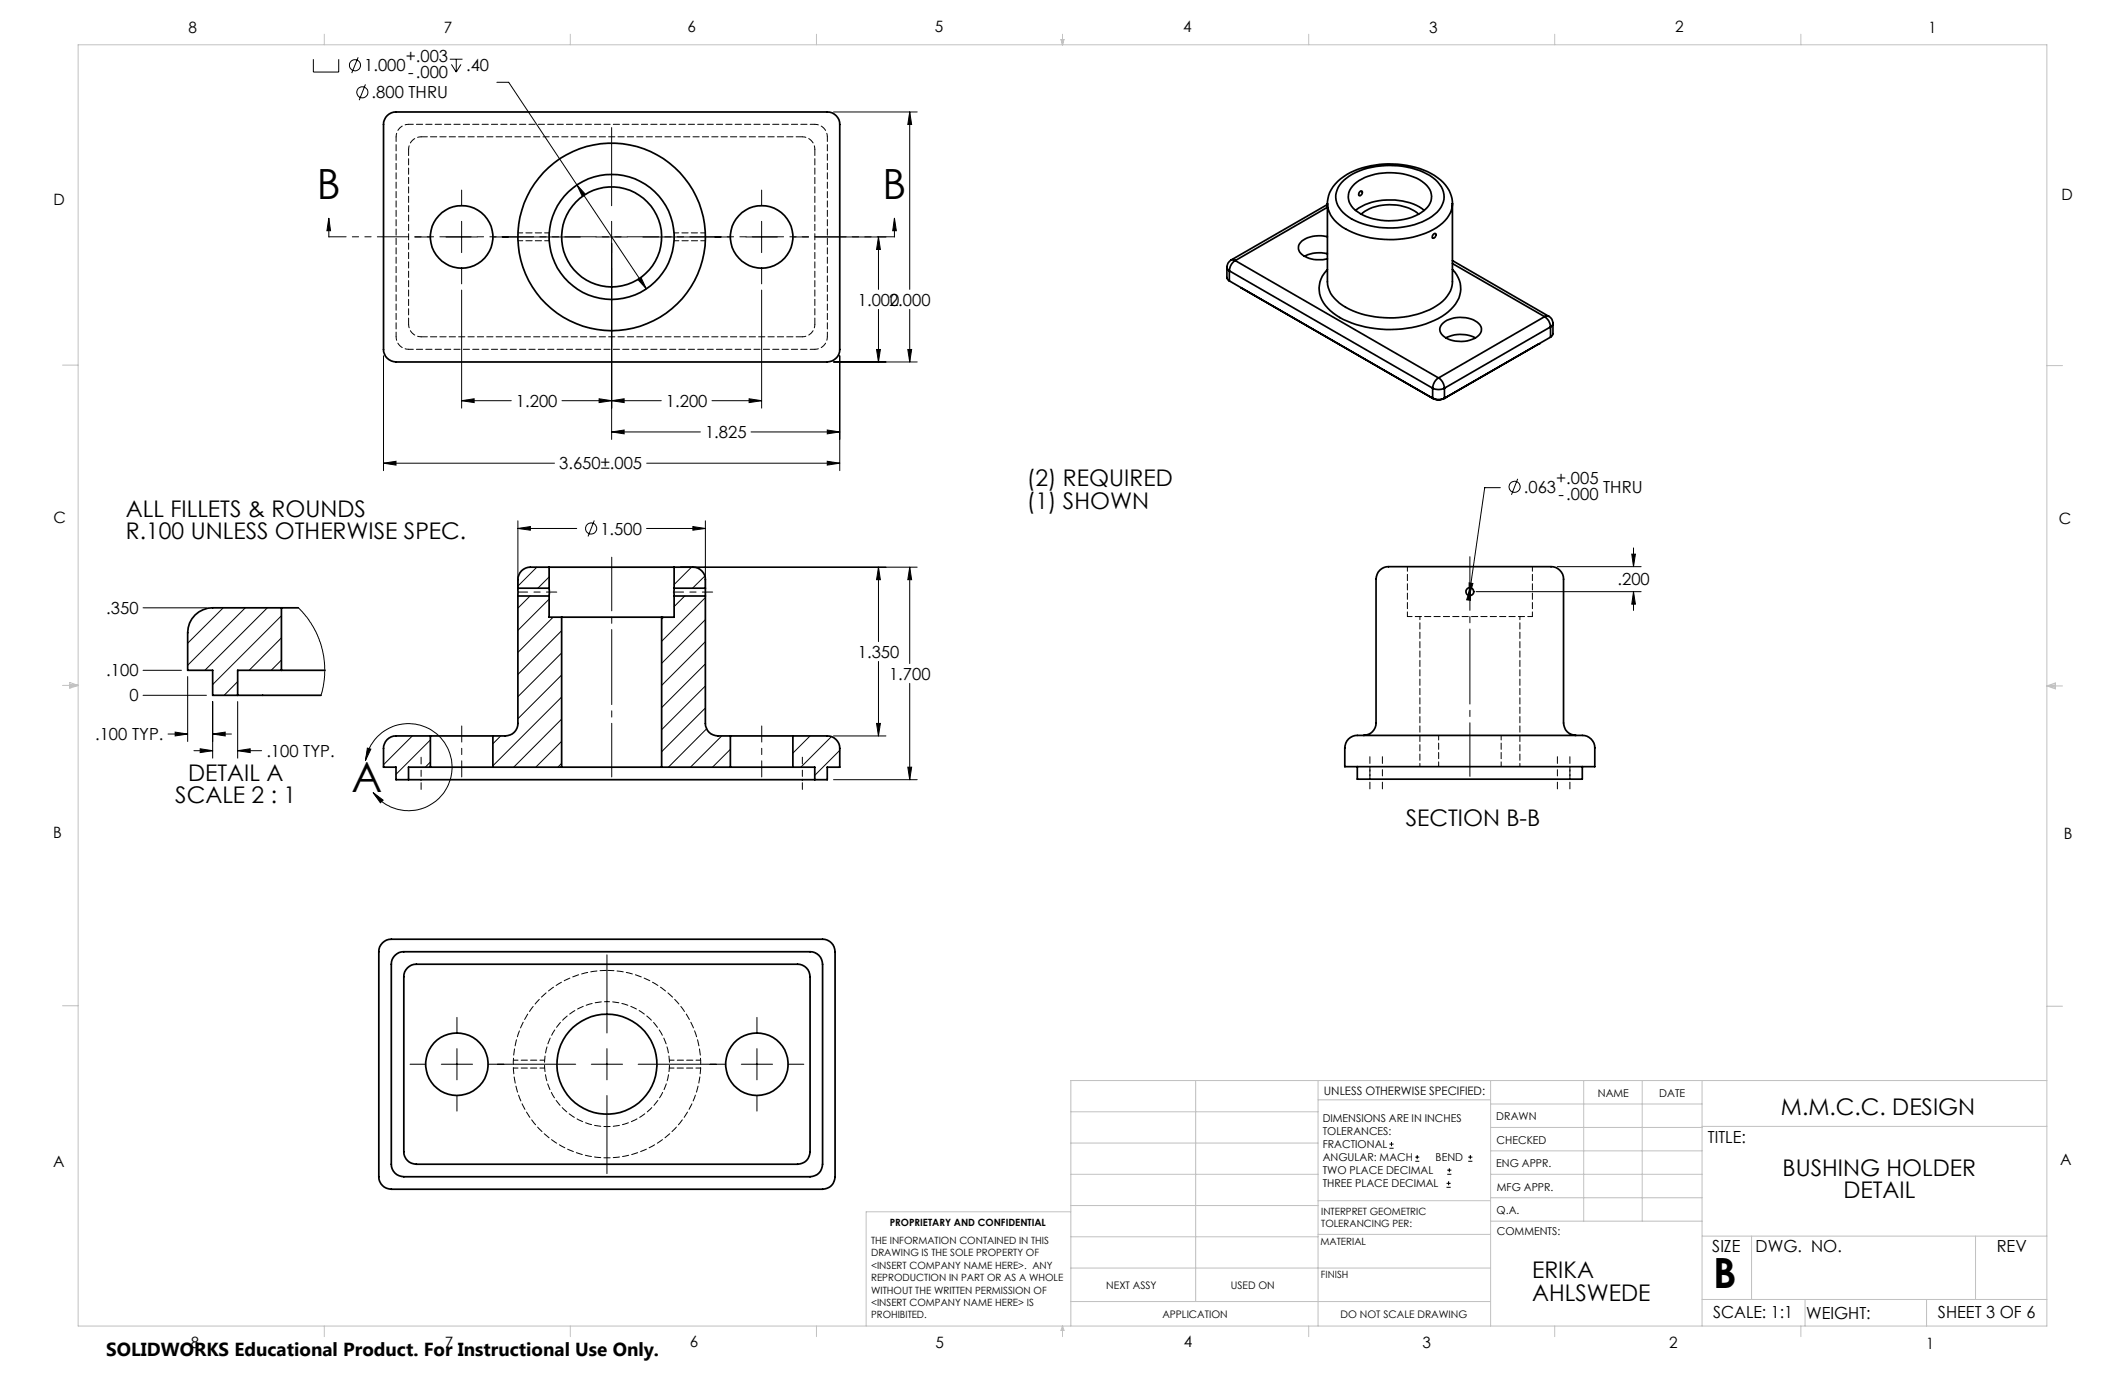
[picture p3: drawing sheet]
<svg xmlns="http://www.w3.org/2000/svg" width="432mm" height="279mm" viewBox="0 0 432 279" stroke-linecap="round" stroke-linejoin="round" font-family="sans-serif">
<g fill="none" stroke="#000" stroke-width=".2">
<path d="M63.7 12v2.6h5.1v-2.6M72.8 11.6l-1.3 3.3M74.3 17.1l-1.3 3.3M91.4 12h2.6M91.7 13.1l1 1.5M92.7 12v2.6M93.7 13.1l-1 1.5M101 16.7h2.4l13.8 20.9M93.8 38.6v3.2M117.2 37.6l1.8 1.9-.7 .4zM117.2 37.6l14.1 21.1M124.3 25.9v15.9"/>
<path d="M154.8 38.6v3.2M169.4 22.8h17M184.9 22.8l.3 2.5h-.7zM184.9 22.8v36M66.8 44.3l.4 2.6h-.8zM66.8 44.3v3.9M84.3 48.2h3.2M90.6 48.2h6.4M93.8 45v6.3M93.8 54.5v3.2M93.8 58.9v24M100.2 48.2h17.7"/>
<path d="M121.1 48.2h6.4M124.3 45v44.3M129.6 56.8l.6-.4 1.1 2.3zM130.6 48.2h17.8M151.6 48.2h6.3M154.8 45v6.3M154.8 54.5v3.2M154.8 58.9v24M161.1 48.2h3.2M165.6 48.2h14.4M178.5 48.2l.4 2.5h-.8zM178.5 48.2v10.6"/>
<path d="M181.8 44.3l.3 2.6h-.7zM181.8 44.3v3.9M77.9 72.3v23.3M169.4 73.6h17M170.6 72.3v23.3M178.1 71h.8l-.4 2.6zM178.5 62.9v10.7M184.5 71h.7l-.3 2.6zM184.9 62.9v10.7M77.9 94.1l2.6-.4v.8zM77.9 94.1h34.8M93.8 81.4l2.5-.4v.8z"/>
<path d="M93.8 81.4h10.1M114.2 81.4h20.2M121.7 81l2.6 .4-2.6 .4zM124.3 81.4l2.5-.4v.8zM124.3 87.8l2.5-.4v.8zM124.3 87.8h18M131.4 94.1h39.2M144.7 81.4h10.1M152.2 81l2.6 .4-2.6 .4zM152.6 87.8h18M168.1 93.7l2.5 .4-2.5 .4zM168.1 87.4l2.5 .4-2.5 .4z"/>
<path d="M304.9 99.1h-3.2l-2.9 20.3M308.4 97.3l-1.3 3.2M105.2 107.4l2.6-.4v.7zM105.2 105.8v14M105.2 107.4h12M109.1 115.3l-3.9 3.8M111.6 117.2l-2.3 2.3M120.8 105.8l-1.3 3.2M131.4 107.4h11.9M138.3 115.3h48.1M140.5 115.3l-3.5 3.5M140.8 107l2.5 .4-2.5 .3z"/>
<path d="M143.2 117.1l-2.5 2.4M143.3 105.8v14M178.5 115.3l.4 2.5h-.8zM178.5 115.3v15.1M184.9 115.3l.3 2.5h-.7zM184.9 115.3v19.5M298.5 118.4l.8 .2-.7 2.4zM298.8 119.4v2.6l-.8-.1zM298.8 119.4l-.2 1.6M316.4 115.1h17.1M331.6 112.6h.7l-.4 2.5zM331.9 111.3v3.8"/>
<path d="M29.1 136.2h7.8M29.1 123.5h12.8M38.1 137.5v13.2M45.4 123.5l-7.3 7.2M48.3 138.5l-2.8 2.8M49.8 123.5l-11.7 11.7M54.3 123.5l-12.7 12.7M57.2 125.1l-14 14M57.2 129.6l-6.6 6.6M57.2 134.1l-2.1 2.1M60.6 123.5l1.7 1.8 1.4 2.1 .8 1.6 .9 2.5 .4 2.2 .2 2.8-.3 2.8-.5 2M107.7 121.1l-2.5 2.5"/>
<path d="M111.6 121.7l-6.4 6.4M112.4 125.4l-7.2 7.2M114.1 128.2l-8.9 8.9M114.1 132.7l-8.9 8.9M114.1 137.2l-8.9 8.9M134.9 125.4l-.5 .4M139.1 121.1l-2.1 2.2M143.3 121.4l-8.9 8.9M143.3 125.9l-8.9 8.9M143.3 130.4l-8.9 8.9M143.3 134.9l-8.9 8.9M143.3 139.4l-8.9 8.9"/>
<path d="M178.5 134.4v15.1M184.9 138.9v19.5M299.9 120.2h33.6M331.9 120.2l.4 2.6h-.7zM331.9 120.2v3.8M29.1 141.3h12.8M34.1 149.2h4M35.6 148.8l2.5 .4-2.5 .3zM39.4 152.5h3.8M40.7 152.2l2.5 .3-2.5 .4zM43.2 149.2l2.6-.4v.7zM43.2 142.6v11.5"/>
<path d="M43.2 149.2h3.8M48.3 152.5l2.5-.3v.7zM48.3 142.6v11.5M48.3 152.5h4.9M74.3 154.6a8.8 8.8 0 0 1 12.3-6.8 8.8 8.8 0 0 1 3.3 13.7 8.8 8.8 0 0 1-14.1-.5M74.6 152l.8 .2-1.1 2.4zM83.8 149.5l-5.9 5.9M87.5 150.4l-7 6.9M87.5 154.8l-1.1 1.1M101.7 149.5l-1.5 1.6M114.1 141.6l-13.9 14M114.1 150.6l-5.2 5.3"/>
<path d="M114.1 155.1l-.8 .8M114.1 146.1l-9.7 9.8M143.3 143.9l-8.9 8.9M143.6 148.1l-7.8 7.8M146.6 149.5l-6.3 6.4M148.4 152.3l-3.6 3.6M164.6 149.5l-3.5 3.5M168.9 149.7l-6.2 6.2M169.4 158.4h17M169.4 149.5h10.6M170.6 152.5l-5 5.1M178.1 147h.8l-.4 2.5z"/>
<path d="M184.5 155.9h.7l-.3 2.5zM75.8 161l2.1 1.6-.6 .5zM123.3 194v15.9M83.3 216.3h3.2M89.7 216.3h6.3M92.9 206.7v3.2M92.9 213.1v6.3M99.2 216.3h17.8M120.2 216.3h6.3M123.3 213.1v6.3M129.7 216.3h17.8M150.6 216.3h6.4"/>
<path d="M153.8 206.7v3.2M153.8 213.1v6.3M160.2 216.3h3.1M92.9 222.6v3.2M123.3 222.6v15.9M153.8 222.6v3.2M282.3 233.3h.9M282.3 232.5h.9M282.8 232.1v.8M287.6 236h.8M287.6 235.1h.8M288 234.7v.8"/>
<path d="M294.1 238.6h.8M294.1 237.8h.8M294.5 237.4v.8M298.3 236h.9M298.3 235.1h.9M298.8 234.7v.8M293.9 241.3h.9M293.9 240.5h.9M294.4 240v.8"/>
<circle cx="72.1" cy="13.3" r="1.14"/>
<circle cx="73.6" cy="18.8" r="1.13"/>
<circle cx="307.8" cy="98.9" r="1.13"/>
<circle cx="120.1" cy="107.4" r="1.13"/>
</g>
<path d="M181.8 48.1h-115" fill="none" stroke="#000" stroke-width=".2" stroke-dasharray="6.3 1.3 1.3 1.3 1.3 1.3" stroke-dashoffset="2.8"/>
<path d="M124.3 113.2v44.7M298.7 113.1v44.7" fill="none" stroke="#000" stroke-width=".2" stroke-dasharray="15.2 1.3 1.3 1.3" stroke-dashoffset="4.4"/>
<path d="M85.6 153.9v6.5M163 153.9v6.5M278.4 153.8v6.5M280.9 153.8v6.5M316.5 153.8v6.5M319 153.8v6.5" fill="none" stroke="#000" stroke-width=".2" stroke-dasharray="15.2 1.3 1.3 1.3" stroke-dashoffset="13.9"/>
<path d="M105.1 120.3h8M136.8 120.3h8" fill="none" stroke="#000" stroke-width=".2" stroke-dasharray="15.2 1.3 1.3 1.3" stroke-dashoffset="13.1"/>
<path d="M93.8 157.9v-10.4M154.8 157.9v-10.4" fill="none" stroke="#000" stroke-width=".2" stroke-dasharray="15.2 1.3 1.3 1.3" stroke-dashoffset="12"/>
<g fill="none" stroke="#c0c0c0" stroke-width=".2">
<path d="M15.9 9.1h400v260.4h-400zM65.9 6.9v2.2M115.9 6.9v2.2M165.9 6.9v2.2M215.6 8h.6l-.3 1.1zM215.7 8l.2 1.1M215.9 6.9v2.2M216 8l-.1 1.1M265.9 6.9v2.2M315.9 6.9v2.2M365.9 6.9v2.2M12.7 74.2h3.2"/>
<path d="M415.9 74.3h3.2M12.7 139.3h3.2M14.2 139.1l1.7 .2M14.2 138.7l1.7 .6-1.7 .5zM15.9 139.3l-1.7 .3M415.9 139.4h3.2M415.9 139.4l1.8-.6v1.2zM415.9 139.4l1.8 .3M417.7 139.2l-1.8 .2M12.7 204.4h3.2M243 219.6v44.9M267.8 219.6v49.9"/>
<path d="M302.9 219.6v49.9M321.8 219.6v28.5M333.7 219.6v28.5M345.9 219.6v49.9M415.9 204.5h3.2M415.9 219.6h-198.3v49.9M217.6 238.6h50.2M217.6 232.3h50.2M217.6 225.9h50.2M267.8 223.5h35.1M302.9 233.9h43M302.9 229.1h43"/>
<path d="M302.9 224.3h43M302.9 238.6h43M345.9 228.9h70M217.6 257.7h85.3M217.6 251.3h50.2M217.6 245h50.2M217.6 246.2h-41.6v23.3M267.8 250.8h35.1M267.8 244h35.1M302.9 248.1h43M302.9 243.4h43M345.9 251.2h70"/>
<path d="M355.9 251.2v12.9M401.4 251.2v12.9M65.9 269.5v2.1M115.9 269.5v2.1M165.9 269.5v2.1M215.9 269.5v2.1M215.9 269.5l.3 .8h-.6zM217.6 264.5h85.3M265.9 269.5v2.1M315.9 269.5v2.1M345.9 264.1h70M365.9 269.5v2.1"/>
<path d="M366.8 264.1v5.4M391.5 264.1v5.4"/>
</g>
<g fill="#000">
<path d="M181.8 44.3l.3 2.6h-.7zM66.8 44.3l.4 2.6h-.8z"/>
<path d="M77.9 94.1l2.6-.4v.8zM168.1 93.7l2.5 .4-2.5 .4zM93.8 81.4l2.5-.4v.8zM121.7 81l2.6 .4-2.6 .4zM152.2 81l2.6 .4-2.6 .4zM124.3 81.4l2.5-.4v.8zM124.3 87.8l2.5-.4v.8zM168.1 87.4l2.5 .4-2.5 .4zM178.5 48.2l.4 2.5h-.8zM178.1 71h.8l-.4 2.6zM184.9 22.8l.3 2.5h-.7zM184.5 71h.7l-.3 2.6zM129.6 56.8l1.7 1.9-1.1-2.3zM117.2 37.6l1.1 2.3 .7-.4zM331.9 120.2l.4 2.6h-.7zM331.6 112.6h.7l-.4 2.5zM298.5 118.4l.1 2.6 .7-2.4zM298.8 119.4l-.8 2.5 .8 .1zM105.2 107.4l2.6-.4v.7zM140.8 107l2.5 .4-2.5 .3zM184.9 115.3l.3 2.5h-.7zM184.5 155.9h.7l-.3 2.5zM178.1 147h.8l-.4 2.5zM178.5 115.3l.4 2.5h-.8zM35.6 148.8l2.5 .4-2.5 .3zM43.2 149.2l2.6-.4v.7zM40.7 152.2l2.5 .3-2.5 .4zM48.3 152.5l2.5-.3v.7z"/>
<path d="M75.8 161l2.1 1.6-.6 .5zM74.6 152l.8 .2-1.1 2.4z"/>
</g>
<g fill="none" stroke="#000" stroke-width=".35">
<path d="M78.7 23.5a2.47 2.47 0 0 1 1.8-.7h87.6a2.53 2.53 0 0 1 2.5 2.5v45.7a2.59 2.59 0 0 1-2.5 2.6h-87.6a2.59 2.59 0 0 1-2.6-2.6v-45.7a2.71 2.71 0 0 1 .8-1.8zM272.6 37.1a13.8 13.8 0 0 1 10.6-3.4 13 13 0 0 1 8.9 3.3 4.2 4.2 0 0 1-.6 6.5 15.6 15.6 0 0 1-12.1 2.6 10.9 10.9 0 0 1-7.2-3.8 4 4 0 0 1 .4-5.2zM275.2 37.4a12.4 12.4 0 0 1 12-1.5 4.9 4.9 0 0 1 3.7 4 4.6 4.6 0 0 1-3.4 4 12.8 12.8 0 0 1-12.1-1.2 3.3 3.3 0 0 1-.2-5.3zM276.3 39a.33 .33 0 0 1 .5-.1 .33 .33 0 0 1 0 .5l-.2 .1a.33 .33 0 0 1-.5 .2 .33 .33 0 0 1 .1-.5zM249.3 54.3v2.1l.5 .7M249.3 54.3l.1 .4 .4 .3M249.8 55l41.3 23.9M249.8 55v2.1M249.8 57.1l41.3 23.8M250.2 52.8a1.66 1.66 0 0 0-.9 1.5M250.2 52.8h.3l.5 .2M251 53a2.61 2.61 0 0 0-1.2 2"/>
<path d="M251 53l41.3 23.8M252.2 58.5h.1M265.1 52.1a6.3 6.3 0 0 0 4.6 .5M269.7 48.1a5.8 5.8 0 0 0-5.5 1.2 1.72 1.72 0 0 0 .9 2.8M269.7 51.6a6.6 6.6 0 0 0-4.6 .5M269.7 41.3a5.9 5.9 0 0 0 3.1 4.8 19.7 19.7 0 0 0 19.1 .1 6.1 6.1 0 0 0 3.2-4.9v16a6.4 6.4 0 0 1-3.8 5.2 19.7 19.7 0 0 1-18.5-.5 5.8 5.8 0 0 1-3.1-4.7zM269.7 54.8a5.4 5.4 0 0 0 .6 8.3 19 19 0 0 0 13.4 3.8 17.5 17.5 0 0 0 11.2-4.1 5.4 5.4 0 0 0 .2-8M269.7 41.6l-19.5 11.2M269.7 42.1l-18.7 10.9M275.4 42.8a12.6 12.6 0 0 1 13-.7l1 .7M276.6 43.5a9.7 9.7 0 0 1 11.7 0M291.2 47.7a.33 .33 0 0 1 .5-.2 .33 .33 0 0 1 0 .5 .34 .34 0 0 1-.3 .4 .34 .34 0 0 1-.4-.3z"/>
<path d="M295.1 41.3a7.2 7.2 0 0 0-4.3-6 18.5 18.5 0 0 0-17.8 .6 6.7 6.7 0 0 0-3.3 5.5M295.1 53l19.6 11.3M295.1 53.6l18.8 10.7M291.1 78.9a2.69 2.69 0 0 0 2.4 0M291.1 78.9v2M292.3 76.8a2.61 2.61 0 0 0-1.2 2.1M292.3 76.8a2.61 2.61 0 0 1 1.2 2.1M293 65.9a5.8 5.8 0 0 1 7.7 .1 1.7 1.7 0 0 1-.7 2.5 6.3 6.3 0 0 1-6.9-.4l-.2-.3a1.46 1.46 0 0 1 .1-1.9zM293.5 78.9v2M293.8 68.7a6.7 6.7 0 0 1 6 0M312.7 69.9h.1M313.9 64.3a2.61 2.61 0 0 1 1.2 2.1"/>
<path d="M313.9 64.3l-21.6 12.5M314.7 64.3a1.56 1.56 0 0 1 .9 1.4M314.7 64.3l-.4-.1-.4 .1M315.1 66.4l-21.6 12.5M315.1 66.4v2.1M315.1 68.5l-21.6 12.4M315.6 65.7v2.1l-.2 .4-.3 .3M315.6 65.7l-.2 .4-.3 .3M291.1 80.9a2.69 2.69 0 0 0 2.4 0M291.1 80.9h.1M293.5 80.9h.1M105.2 119.5v1.6"/>
<path d="M105.2 119.5h6.4M111.6 119.5v1.6M111.6 115.3h25.4M111.6 115.3h-3.8a2.53 2.53 0 0 0-2.6 2.5v1.7M111.6 115.3v4.2M137 119.5v1.6M137 115.3h3.8a2.53 2.53 0 0 1 2.5 2.5v1.7M137 119.5h6.3M137 115.3v4.2M143.3 119.5v1.6M57.2 123.5h3.4M57.2 136.2h8.8"/>
<path d="M57.2 123.5h-14a5.1 5.1 0 0 0-5.1 5.1v7.6h5.1v5.1h5.1M57.2 123.5v12.7M57.2 136.2h-8.9v5.1M105.2 121.1v25.9a2.53 2.53 0 0 1-2.5 2.5h-2.5M105.2 121.1h6.4M111.6 121.1v4.3h2.5M114.1 125.4h20.3M114.1 125.4v30.5M134.4 125.4v30.5M137 121.1h6.3M137 121.1v4.3h-2.6M143.3 121.1v25.9a2.53 2.53 0 0 0 2.6 2.5h2.5"/>
<path d="M48.3 141.3h16.9M83 158.4h82.6M87.5 149.5h12.7M87.5 155.9h12.7M87.5 149.5h-7a2.53 2.53 0 0 0-2.6 2.6v3.8h2.6v2.5h2.5M87.5 149.5v6.4M87.5 155.9h-4.5v2.5M100.2 149.5v6.4M100.2 155.9h13.9M114.1 155.9h20.3M134.4 155.9h14M148.4 149.5h12.7"/>
<path d="M148.4 155.9h12.7M148.4 149.5v6.4M161.1 149.5h7a2.53 2.53 0 0 1 2.5 2.6v3.8h-2.5v2.5h-2.5M161.1 149.5v6.4M161.1 155.9h4.5v2.5M275.8 155.8h-2.5v-3.8a2.53 2.53 0 0 1 2.5-2.6h45.7a2.53 2.53 0 0 1 2.6 2.6v3.8h-2.6M275.8 155.8v2.5h45.7v-2.5M275.8 155.8h45.7M277.1 149.4a2.53 2.53 0 0 0 2.5-2.5v-29.2a2.77 2.77 0 0 1 3.5-2.6h30.3a6 6 0 0 1 3.2 .5 2.53 2.53 0 0 1 1.1 2.1v29.2a2.53 2.53 0 0 0 2.6 2.5M77.7 191.6a2.33 2.33 0 0 1 1.8-.7h87.6a2.53 2.53 0 0 1 2.6 2.5v45.7a2.53 2.53 0 0 1-2.6 2.6h-87.6a2.53 2.53 0 0 1-2.5-2.6v-45.7a2.33 2.33 0 0 1 .7-1.8zM80.3 194.1a2.33 2.33 0 0 1 1.8-.7h82.5a2.53 2.53 0 0 1 2.5 2.5v40.7a2.53 2.53 0 0 1-2.5 2.5h-82.5a2.53 2.53 0 0 1-2.6-2.5v-40.7a2.33 2.33 0 0 1 .8-1.8zM82.8 196.7a2.33 2.33 0 0 1 1.8-.8h77.5a2.53 2.53 0 0 1 2.5 2.6v35.5a2.53 2.53 0 0 1-2.5 2.6h-77.5a2.53 2.53 0 0 1-2.5-2.6v-35.5a2.33 2.33 0 0 1 .7-1.8z"/>
<circle cx="93.8" cy="48.2" r="6.4"/>
<circle cx="124.3" cy="48.1" r="12.7"/>
<circle cx="124.3" cy="48.1" r="19.1"/>
<circle cx="124.3" cy="48.2" r="10.2"/>
<circle cx="154.8" cy="48.2" r="6.4"/>
<circle cx="298.7" cy="120.2" r=".8"/>
<circle cx="92.9" cy="216.3" r="6.4"/>
<circle cx="123.3" cy="216.3" r="10.2"/>
<circle cx="153.8" cy="216.3" r="6.4"/>
</g>
<path d="M80.5 27.8a2.54 2.54 0 0 1 2.5-2.5M85.6 27.8a2.54 2.54 0 0 0-2.6 2.5M165.6 30.3a2.54 2.54 0 0 0-2.6-2.5M168.1 27.8a2.54 2.54 0 0 0-2.5-2.5M83 65.9a2.54 2.54 0 0 0 2.6 2.5M83 71a2.54 2.54 0 0 1-2.5-2.6M163 68.4a2.54 2.54 0 0 0 2.6-2.5M165.6 71a2.54 2.54 0 0 0 2.5-2.6" fill="none" stroke="#000" stroke-width=".2" stroke-dasharray="1.3 .6" stroke-dashoffset=".5"/>
<path d="M85.6 27.8h77.4M165.6 30.3v35.6M83 65.9v-35.6M163 68.4h-77.4" fill="none" stroke="#000" stroke-width=".2" stroke-dasharray="1.3 .6"/>
<g fill="none" stroke="#000" stroke-width=".2" stroke-dasharray="1.3 .6" stroke-dashoffset=".3">
<path d="M83 25.3h82.6M168.1 27.8v40.6M105.3 48.9h6.3M111.6 47.3h-6.3M137 48.9h6.4M143.4 47.3h-6.5M80.5 68.4v-40.6M165.6 71h-82.6M286 115.1v10.2M286 125.3h25.4M311.4 125.3v-10.2M278.4 155.8v2.5"/>
<path d="M292.3 149.4v6.4M305 155.8v-6.4M319 155.8v2.5M104.3 217h6.4M110.7 215.4h-6.4M136 217h6.4M142.4 215.4h-6.4"/>
</g>
<path d="M288.5 125.3v30.5M308.8 155.8v-30.5" fill="none" stroke="#000" stroke-width=".2" stroke-dasharray="1.3 .6" stroke-dashoffset=".6"/>
<path d="M123.3 197.2a19 19 0 0 1 16.8 28.1 19 19 0 0 1-32.7 1.3 19 19 0 0 1 14.5-29.4h1.4" fill="none" stroke="#000" stroke-width=".2" stroke-dasharray="1.3 .6" stroke-dashoffset="-.1"/>
<path d="M123.3 203.5a12.7 12.7 0 0 1 11.2 18.7 12.7 12.7 0 0 1-21.7 1.1 12.7 12.7 0 0 1 9.3-19.7l1.2-.1" fill="none" stroke="#000" stroke-width=".2" stroke-dasharray="1.3 .6" stroke-dashoffset=".8"/>
<g font-size="8.5">
<text x="64.4" y="40.4">B</text>
<text x="179.4" y="40.4">B</text>
<text x="71.4" y="160.9">A</text>
<text x="348.1" y="261.8">B</text>
</g>
<g font-size="4.7">
<text x="208.7" y="98.8">(2) REQUIRED</text>
<text x="25.6" y="105">ALL FILLETS &amp; ROUNDS</text>
<text x="208.7" y="103.4">(1) SHOWN</text>
<text x="25.6" y="109.6">R.100 UNLESS OTHERWISE SPEC.</text>
<text x="38.2" y="158.7">DETAIL A</text>
<text x="35.6" y="163.3">SCALE 2 : 1</text>
<text x="285.6" y="167.7">SECTION B-B</text>
<text x="361.9" y="226.5">M.M.C.C. DESIGN</text>
<text x="362.2" y="239">BUSHING HOLDER</text>
<text x="374.6" y="243.5">DETAIL</text>
<text x="311.3" y="259.8">ERIKA</text>
<text x="311.3" y="264.3">AHLSWEDE</text>
</g>
<text font-size="3.8" x="21.6" y="275.5">SOLIDWORKS Educational Product. For Instructional Use Only.</text>
<g font-size="3.4">
<text x="74" y="14.5">1.000</text>
<text x="82.5" y="12.7">+.003</text>
<text x="82.9" y="15.9">-.000</text>
<text x="94.7" y="14.5">.40</text>
<text x="75.5" y="20">.800 THRU</text>
<text x="174.3" y="62.1">1.000</text>
<text x="180.7" y="62.1">2.000</text>
<text x="104.8" y="82.7">1.200</text>
<text x="135.3" y="82.7">1.200</text>
<text x="143.3" y="89">1.825</text>
<text x="113.6" y="95.4">3.650±.005</text>
<text x="309.6" y="100.2">.063</text>
<text x="316.2" y="98.3">+.005</text>
<text x="316.7" y="101.6">-.000</text>
<text x="325.8" y="100.2">THRU</text>
<text x="122" y="108.6">1.500</text>
<text x="328.7" y="118.9">.200</text>
<text x="21.6" y="124.8">.350</text>
<text x="21.6" y="137.5">.100</text>
<text x="174.3" y="133.7">1.350</text>
<text x="26.3" y="142.5">0</text>
<text x="180.7" y="138.1">1.700</text>
<text x="19.3" y="150.4">.100 TYP.</text>
<text x="54.1" y="153.8">.100 TYP.</text>
<text x="347.1" y="232.3">TITLE:</text>
<text x="347.9" y="254.3">SIZE</text>
<text x="356.7" y="254.4">DWG. NO.</text>
<text x="405.7" y="254.5">REV</text>
<text x="348.1" y="267.9">SCALE: 1:1</text>
<text x="367" y="268">WEIGHT:</text>
<text x="393.8" y="267.9">SHEET 3 OF 6</text>
</g>
<g font-size="3.2">
<text x="38.3" y="6.7">8</text>
<text x="90.2" y="6.7">7</text>
<text x="139.7" y="6.5">6</text>
<text x="190" y="6.5">5</text>
<text x="240.4" y="6.5">4</text>
<text x="290.4" y="6.7">3</text>
<text x="340.4" y="6.5">2</text>
<text x="391.9" y="6.7">1</text>
<text x="10.9" y="41.6">D</text>
<text x="418.9" y="40.7">D</text>
<text x="10.9" y="106.3">C</text>
<text x="418.4" y="106.4">C</text>
<text x="10.8" y="170.2">B</text>
<text x="419.4" y="170.6">B</text>
<text x="10.8" y="237.2">A</text>
<text x="418.6" y="236.8">A</text>
<text x="38.8" y="273.8">8</text>
<text x="90.4" y="273.8">7</text>
<text x="140.2" y="273.8">6</text>
<text x="190.1" y="273.9">5</text>
<text x="240.5" y="273.8">4</text>
<text x="289" y="273.9">3</text>
<text x="339.1" y="273.8">2</text>
<text x="391.4" y="274.1">1</text>
</g>
<text font-size="2.4" x="269" y="222.4">UNLESS OTHERWISE SPECIFIED:</text>
<g font-size="2.2">
<text x="268.8" y="228">DIMENSIONS ARE IN INCHES</text>
<text x="304.1" y="227.7">DRAWN</text>
<text x="324.7" y="222.9">NAME</text>
<text x="337.2" y="222.9">DATE</text>
<text x="268.8" y="230.6">TOLERANCES:</text>
<text x="268.8" y="233.3">FRACTIONAL</text>
<text x="304.1" y="232.6">CHECKED</text>
<text x="268.8" y="236">ANGULAR: MACH</text>
<text x="268.8" y="238.6">TWO PLACE DECIMAL</text>
<text x="291.7" y="236">BEND</text>
<text x="304" y="237.2">ENG APPR.</text>
<text x="268.8" y="241.3">THREE PLACE DECIMAL</text>
<text x="304.2" y="241.9">MFG APPR.</text>
<text x="304.1" y="246.7">Q.A.</text>
<text x="304.1" y="250.9">COMMENTS:</text>
</g>
<g font-size="2.1">
<text x="224.8" y="262">NEXT ASSY</text>
<text x="250.1" y="261.9">USED ON</text>
<text x="236.2" y="267.8">APPLICATION</text>
<text x="272.4" y="267.8">DO NOT SCALE DRAWING</text>
</g>
<g font-size="2">
<text x="180.8" y="249.2">PROPRIETARY AND CONFIDENTIAL</text>
<text x="268.5" y="246.8">INTERPRET GEOMETRIC</text>
<text x="268.5" y="249.4">TOLERANCING PER:</text>
<text x="177" y="252.8">THE INFORMATION CONTAINED IN THIS</text>
<text x="177" y="255.3">DRAWING IS THE SOLE PROPERTY OF</text>
<text x="177" y="257.8">&lt;INSERT COMPANY NAME HERE&gt;. ANY</text>
<text x="268.3" y="252.9">MATERIAL</text>
<text x="177" y="260.3">REPRODUCTION IN PART OR AS A WHOLE</text>
<text x="177" y="262.9">WITHOUT THE WRITTEN PERMISSION OF</text>
<text x="268.4" y="259.7">FINISH</text>
<text x="177" y="265.4">&lt;INSERT COMPANY NAME HERE&gt; IS</text>
<text x="177" y="267.9">PROHIBITED.</text>
</g>
</svg>
